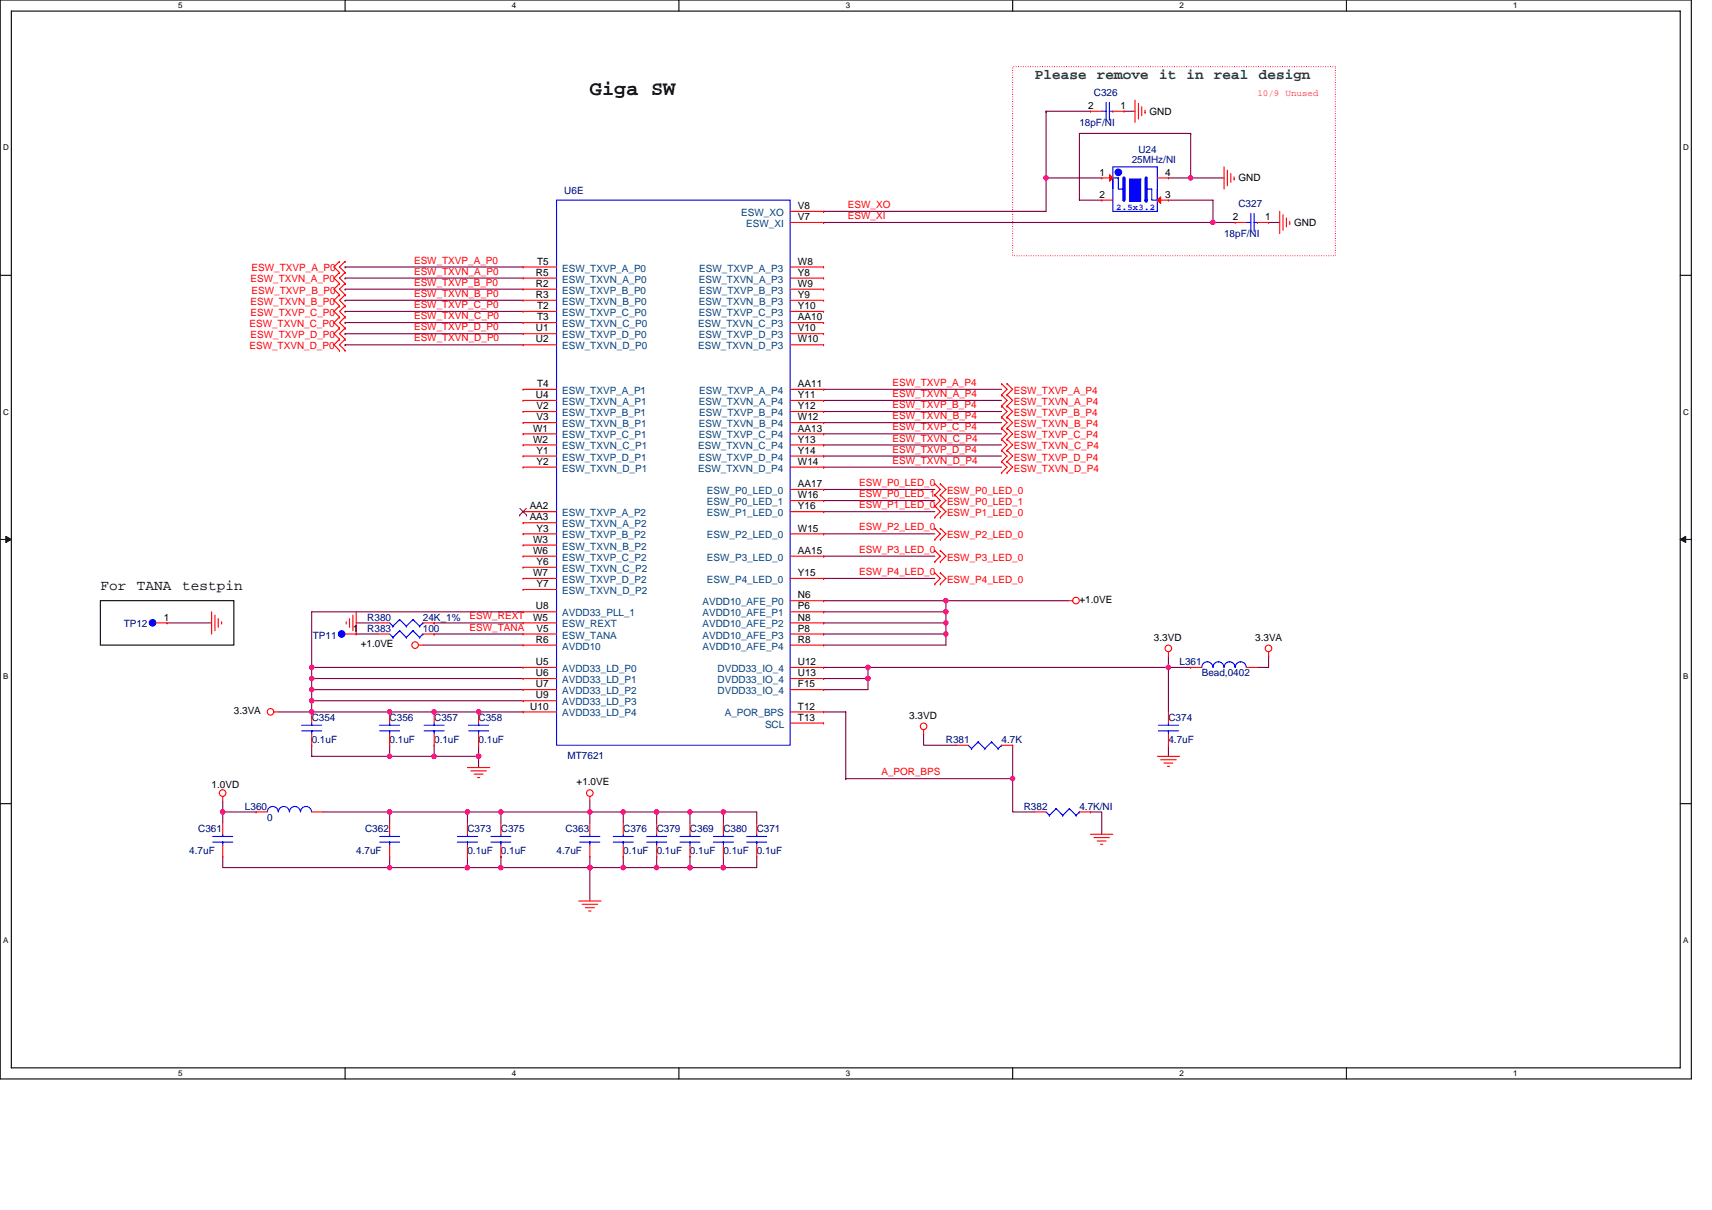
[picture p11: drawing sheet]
<svg xmlns="http://www.w3.org/2000/svg" width="297mm" height="210mm" viewBox="0 0 297 210" stroke-linecap="round" stroke-linejoin="round" font-family="sans-serif">
<path d="M0 0h293.5v187.2h-293.5zM2 1.9h289.5v183.4h-289.5z" fill="none" stroke="#000" stroke-width=".19"/>
<g fill="#fff">
<path d="M30.9 .2h.8v1.6h-.8z"/>
<path d="M30.9 185.5h.8v1.6h-.8z"/>
</g>
<path d="M59.9 0v1.9M59.9 185.3v1.9" fill="none" stroke="#000" stroke-width=".19"/>
<g fill="#fff">
<path d="M88.8 .2h.8v1.6h-.8z"/>
<path d="M88.8 185.5h.8v1.6h-.8z"/>
</g>
<path d="M117.8 0v1.9M117.8 185.3v1.9" fill="none" stroke="#000" stroke-width=".19"/>
<g fill="#fff">
<path d="M146.7 .2h.8v1.6h-.8z"/>
<path d="M146.7 185.5h.8v1.6h-.8z"/>
</g>
<path d="M175.7 0v1.9M175.7 185.3v1.9" fill="none" stroke="#000" stroke-width=".19"/>
<g fill="#fff">
<path d="M204.7 .2h.7v1.6h-.7z"/>
<path d="M204.7 185.5h.7v1.6h-.7z"/>
</g>
<path d="M233.6 0v1.9M233.6 185.3v1.9" fill="none" stroke="#000" stroke-width=".19"/>
<g fill="#fff">
<path d="M262.6 .2h.7v1.6h-.7z"/>
<path d="M262.6 185.5h.7v1.6h-.7z"/>
<path d="M.5 24.8h1v1.6h-1z"/>
<path d="M292 24.8h1v1.6h-1z"/>
<path d="M.5 70.7h1v1.5h-1z"/>
<path d="M292 70.7h1v1.5h-1z"/>
</g>
<path d="M0 47.8h2M291.5 47.8h2" fill="none" stroke="#000" stroke-width=".19"/>
<g fill="#fff">
<path d="M.5 116.5h.9v1.6h-.9z"/>
<path d="M292 116.5h.9v1.6h-.9z"/>
</g>
<path d="M0 93.6h2M291.5 93.6h2" fill="none" stroke="#000" stroke-width=".19"/>
<path d="M1 93.1l1 .5-1 .5zM291.5 93.6l1-.5v1z" fill="#000" stroke="#000" stroke-width=".17"/>
<g fill="#fff">
<path d="M.5 162.4h.9v1.5h-.9z"/>
<path d="M292 162.4h.9v1.5h-.9z"/>
</g>
<path d="M17.4 104.2h23.2v7.8h-23.2zM0 139.5h2M291.5 139.5h2" fill="none" stroke="#000" stroke-width=".19"/>
<path d="M175.7 11.6h56v32.8h-56z" fill="none" stroke="#ff0080" stroke-width=".19" stroke-dasharray="0 .4"/>
<g fill="none" stroke="#800040" stroke-width=".19">
<path d="M181.5 19.3h7.7M181.5 19.3h.1M181.5 19.3v11.6M195 19.3h1.9M142.9 36.7h.1M142.9 38.6h.1M142.9 38.6h67.6M181.5 30.9h9.7M181.5 30.9v5.8h-38.6M202.7 34.7h7.8v3.9M202.7 30.9h3.9M206.6 23.2v7.7h5.8"/>
<path d="M206.6 23.2h.1M206.6 23.2h-19.3v11.5h3.9M210.5 38.6h3.8M220.1 38.6h1.9M59.9 46.3h.1M59.9 48.3h.1M59.9 50.2h.1M59.9 52.1h.1M59.9 54h.1M59.9 56h.1M59.9 57.9h.1M59.9 59.8h.1"/>
<path d="M59.9 46.3h30.9M59.9 48.3h30.9M59.9 50.2h30.9M59.9 52.1h30.9M59.9 54h30.9M59.9 56h30.9M59.9 57.9h30.9M59.9 59.8h30.9M142.9 67.6h.1M142.9 69.5h.1M142.9 71.4h.1M142.9 73.3h.1"/>
<path d="M142.9 75.3h.1M142.9 77.2h.1M142.9 79.1h.1M142.9 67.6h30.9M142.9 69.5h30.9M142.9 71.4h30.9M142.9 73.3h30.9M142.9 75.3h30.9M142.9 77.2h30.9M142.9 79.1h30.9M142.9 84.9h.1M142.9 86.9h.1"/>
<path d="M142.9 88.8h.1M142.9 92.6h.1M142.9 96.5h.1M142.9 81.1h.1M142.9 84.9h19.3M142.9 86.9h19.3M142.9 88.8h19.3M142.9 92.6h19.3M142.9 96.5h19.3M142.9 81.1h30.9M29 108.1h7.7M54.1 115.8h.1"/>
<path d="M54.1 117.8h.1M54.1 119.7h.1M54.1 115.8v3.9M54.1 119.7v1.9M54.1 115.8h36.7M54.1 117.8h36.7M54.1 119.7h36.7M61.8 108.1h3.9M61.8 110h3.9M73.4 112h17.4M75.3 108.1h.1M75.3 110h.1"/>
<path d="M75.3 110h15.5M75.3 108.1h15.5M90.8 106.2h-36.7v9.6M142.9 100.4h.1M142.9 110h.1M142.9 106.2h.1M142.9 108.1h.1M142.9 104.2h.1M142.9 117.8h.1M142.9 115.8h7.7v2M142.9 115.8h.1M142.9 100.4h19.3"/>
<path d="M142.9 110h21.2M142.9 106.2h21.2M142.9 117.8h7.7M142.9 108.1h21.2M142.9 104.2h21.2M150.6 117.8v1.9h-7.7M150.6 115.8h.1M150.6 115.8h52.1M164.1 110v2h-21.2M164.1 104.2v2M164.1 106.2v1.9M164.1 108.1v1.9"/>
<path d="M164.1 104.2h21.3M202.7 115.8v7.7M202.7 113.9v1.9M202.7 115.8h3.9M220.1 113.9v1.9h-1.9M220.1 113.9h.1M38.6 139v1.9M48.3 123.5h5.8M54.1 129.3v2h13.5M54.1 121.6h.1M54.1 121.6v1.9M54.1 123.5h.1"/>
<path d="M54.1 123.5h28.9M54.1 121.6h36.7M67.6 129.3v2M67.6 131.3h.1M67.6 131.3h15.4M75.3 129.3v2M75.3 131.3h.1M75.3 123.5h.1M83 129.3v2M83 131.3h.1M83 123.5h.1M83 123.5h7.8"/>
<path d="M83 131.3v1.9M102.3 139v1.9M142.9 123.5h3.8v11.6M146.7 135.1h.1M160.2 127.4v1.9h5.8M175.7 129.3v5.8h-29M175.7 135.1v5.8h3.9M202.7 129.3v2M38.6 140.9h.1M38.6 140.9v2M38.6 148.6v2h29M38.6 140.9h5.8"/>
<path d="M56 140.9h11.6M67.6 140.9h13.5M67.6 148.6v2M67.6 150.6h.1M67.6 140.9h.1M67.6 150.6h34.7M67.6 140.9v2M81.1 140.9h5.8M81.1 148.6v2M81.1 140.9h.1M81.1 150.6h.1M81.1 140.9v2"/>
<path d="M86.9 150.6h.1M86.9 148.6h.1M86.9 140.9h.1M86.9 140.9h15.4M86.9 140.9v2M86.9 148.6v2M102.3 140.9h.1M102.3 148.6v2M102.3 150.6h.1M102.3 140.9h5.8M102.3 150.6h5.8M102.3 140.9v2"/>
<path d="M102.3 150.6v5.8M108.1 150.6h.1M108.1 140.9h.1M108.1 148.6v2M108.1 140.9h5.8M108.1 140.9v2M113.9 150.6h.1M113.9 140.9h.1M113.9 148.6v2M113.9 140.9h5.8M113.9 140.9v2M119.7 150.6h.1"/>
<path d="M119.7 148.6v2M119.7 140.9h.1M119.7 140.9h5.8M119.7 140.9v2M125.5 150.6h.1M125.5 148.6v2M125.5 140.9h.1M125.5 140.9h5.8v2M125.5 140.9v2M131.3 148.6v2h-23.2M189.2 140.9h2v3.9"/>
</g>
<g fill="#f0f" stroke="#f0f" stroke-width=".19">
<circle cx="125.5" cy="150.6" r=".38"/>
<circle cx="119.7" cy="150.6" r=".38"/>
<circle cx="113.9" cy="150.6" r=".38"/>
<circle cx="108.1" cy="150.6" r=".38"/>
<circle cx="38.6" cy="140.9" r=".38"/>
<circle cx="113.9" cy="140.9" r=".38"/>
<circle cx="102.3" cy="150.6" r=".38"/>
<circle cx="108.1" cy="140.9" r=".38"/>
<circle cx="86.9" cy="150.6" r=".38"/>
<circle cx="86.9" cy="140.9" r=".38"/>
<circle cx="102.3" cy="140.9" r=".38"/>
<circle cx="81.1" cy="140.9" r=".38"/>
<circle cx="81.1" cy="150.6" r=".38"/>
<circle cx="67.6" cy="150.6" r=".38"/>
<circle cx="119.7" cy="140.9" r=".38"/>
<circle cx="125.5" cy="140.9" r=".38"/>
<circle cx="67.6" cy="140.9" r=".38"/>
<circle cx="164.1" cy="110" r=".38"/>
<circle cx="54.1" cy="115.8" r=".38"/>
<circle cx="164.1" cy="106.2" r=".38"/>
<circle cx="54.1" cy="117.7" r=".38"/>
<circle cx="54.1" cy="119.7" r=".38"/>
<circle cx="54.1" cy="121.6" r=".38"/>
<circle cx="164.1" cy="108.1" r=".38"/>
<circle cx="164.1" cy="104.2" r=".38"/>
<circle cx="150.6" cy="117.7" r=".38"/>
<circle cx="150.6" cy="115.8" r=".38"/>
<circle cx="202.7" cy="115.8" r=".38"/>
<circle cx="206.6" cy="30.9" r=".38"/>
<circle cx="210.4" cy="38.6" r=".38"/>
<circle cx="181.5" cy="30.9" r=".38"/>
<circle cx="175.7" cy="135.1" r=".37"/>
<circle cx="54.1" cy="123.5" r=".38"/>
<circle cx="83" cy="131.3" r=".38"/>
<circle cx="75.3" cy="131.3" r=".38"/>
<circle cx="67.6" cy="131.3" r=".38"/>
<circle cx="83" cy="123.5" r=".38"/>
<circle cx="67.6" cy="123.5" r=".38"/>
<circle cx="75.3" cy="123.5" r=".38"/>
</g>
<g fill="none" stroke="#f00" stroke-width=".19">
<path d="M189.2 19.3h.1M189.2 19.3h2M193.1 19.3h1.9M195 19.3h.1M196.9 17.4v3.8M197.5 17.9v2.8M198.1 18.5v1.6M198.7 19.5h.1M198.7 19.1v.4M137.1 36.7h5.8M137.1 38.6h5.8M142.9 36.7h.1"/>
<path d="M142.9 38.6h.1M191.2 30.9h.1M191.2 34.7h.1M191.2 30.9h1.9M191.2 34.7h1.9M200.8 30.9h1.9M200.8 34.7h1.9M202.7 30.9h.1M202.7 34.7h.1M212.4 29v3.8M213 29.5v2.7M213.5 30.1v1.5"/>
<path d="M214.1 31.1h.1M214.1 30.7v.4M214.3 38.6h.1M214.3 38.6h1.9M218.2 38.6h1.9M220.1 38.6h.1M222 36.7v3.8M222.6 37.3v2.7M223.2 37.8v1.6M223.8 38.8h.1M223.8 38.4v.4M58.9 45.4h.1"/>
<path d="M58.9 47.3h.1M58.9 49.2h.1M58.9 51.2h.1M58.9 53.1h.1M58.9 55h.1M58.9 56.9h.1M58.9 58.9h.1M58.9 45.4l-.9 .9 .9 1M58.9 47.3l-.9 1 .9 .9M58.9 49.2l-.9 1 .9 1M58.9 51.2l-.9 .9 .9 1M58.9 53.1l-.9 .9 .9 1"/>
<path d="M58.9 55l-.9 1 .9 .9M58.9 56.9l-.9 1 .9 1M58.9 58.9l-.9 .9 .9 1M59.9 45.4h.1M59.9 47.3h.1M59.9 49.2h.1M59.9 51.2h.1M59.9 53.1h.1M59.9 55h.1M59.9 56.9h.1M59.9 58.9h.1M59.9 45.4l-1 .9 1 1"/>
<path d="M59.9 47.3l-1 1 1 .9M59.9 49.2l-1 1 1 1M59.9 51.2l-1 .9 1 1M59.9 53.1l-1 .9 1 1M59.9 55l-1 1 1 .9M59.9 56.9l-1 1 1 1M59.9 58.9l-1 .9 1 1M90.8 46.3h.1M90.8 48.3h.1M90.8 50.2h.1M90.8 52.1h.1M90.8 54h.1"/>
<path d="M90.8 59.8h.1M90.8 56h.1M90.8 57.9h.1M90.8 46.3h5.8M90.8 48.3h5.8M90.8 50.2h5.8M90.8 52.1h5.8M90.8 54h5.8M90.8 59.8h5.8M90.8 56h5.8M90.8 57.9h5.8M137.1 46.3h5.8"/>
<path d="M137.1 48.3h5.8M137.1 50.2h5.8M137.1 52.1h5.8M137.1 54h5.8M137.1 59.8h5.8M137.1 56h5.8M137.1 57.9h5.8M142.9 46.3h.1M142.9 48.3h.1M142.9 50.2h.1M142.9 52.1h.1M142.9 54h.1"/>
<path d="M142.9 56h.1M142.9 57.9h.1M142.9 59.8h.1M58.9 60.8h.1M59.9 60.8h.1M90.8 67.6h.1M90.8 69.5h.1M90.8 71.4h.1M90.8 73.3h.1M90.8 75.3h.1M90.8 77.2h.1M90.8 79.1h.1"/>
<path d="M90.8 67.6h5.8M90.8 69.5h5.8M90.8 71.4h5.8M90.8 73.3h5.8M90.8 75.3h5.8M90.8 77.2h5.8M90.8 79.1h5.8M137.1 67.6h5.8M137.1 69.5h5.8M137.1 71.4h5.8M137.1 73.3h5.8M137.1 75.3h5.8"/>
<path d="M137.1 77.2h5.8M137.1 79.1h5.8M142.9 67.6h.1M142.9 69.5h.1M142.9 71.4h.1M142.9 73.3h.1M142.9 75.3h.1M142.9 77.2h.1M142.9 79.1h.1M173.8 66.6h.1M173.8 68.5h.1M173.8 70.5h.1"/>
<path d="M173.8 72.4h.1M173.8 74.3h.1M173.8 76.2h.1M173.8 78.2h.1M173.8 74.3l.9 1-.9 .9M173.8 66.6l.9 1-.9 .9M173.8 68.5l.9 1-.9 1M173.8 70.5l.9 .9-.9 1M173.8 72.4l.9 .9-.9 1M173.8 76.2l.9 1-.9 1M173.8 78.2l.9 .9-.9 1M174.7 66.6h.1"/>
<path d="M174.7 68.5h.1M174.7 70.5h.1M174.7 72.4h.1M174.7 74.3h.1M174.7 76.2h.1M174.7 78.2h.1M174.7 66.6l1 1-1 .9M174.7 68.5l1 1-1 1M174.7 70.5l1 .9-1 1M174.7 72.4l1 .9-1 1M174.7 74.3l1 1-1 .9M174.7 76.2l1 1-1 1"/>
<path d="M174.7 78.2l1 .9-1 1M90.8 81.1h.1M90.8 88.8h.1M90.8 90.7h.1M90.8 92.6h.1M90.8 94.6h.1M90.8 96.5h.1M90.8 98.4h.1M90.8 81.1h5.8M90.8 88.8h5.8M90.8 90.7h5.8M90.8 92.6h5.8"/>
<path d="M90.8 94.6h5.8M90.8 96.5h5.8M90.8 98.4h5.8M137.1 81.1h5.8M137.1 88.8h5.8M137.1 92.6h5.8M137.1 96.5h5.8M137.1 84.9h5.8M137.1 86.9h5.8M142.9 81.1h.1M142.9 84.9h.1M142.9 86.9h.1"/>
<path d="M142.9 88.8h.1M142.9 92.6h.1M142.9 96.5h.1M162.2 84h.1M162.2 85.9h.1M162.2 87.8h.1M162.2 89.8h.1M162.2 91.7h.1M162.2 93.6h.1M162.2 95.5h.1M162.2 97.5h.1M162.2 99.4h.1"/>
<path d="M162.2 84l.9 .9-.9 1M162.2 85.9l.9 1-.9 .9M162.2 87.8l.9 1-.9 1M162.2 91.7l.9 .9-.9 1M162.2 95.5l.9 1-.9 1M162.2 99.4l.9 1-.9 .9M163.1 84h.1M163.1 85.9h.1M163.1 87.8h.1M163.1 89.8h.1M163.1 91.7h.1M163.1 93.6h.1"/>
<path d="M163.1 95.5h.1M163.1 97.5h.1M163.1 99.4h.1M163.1 84l1 .9-1 1M163.1 85.9l1 1-1 .9M163.1 87.8l1 1-1 1M163.1 91.7l1 .9-1 1M163.1 95.5l1 1-1 1M163.1 99.4l1 1-1 .9M173.8 80.1h.1M173.8 82h.1M173.8 80.1l.9 1-.9 .9"/>
<path d="M174.7 80.1h.1M174.7 82h.1M174.7 80.1l1 1-1 .9M27.1 108.1h1.9M29 108.1h.1M36.7 106.2v3.8M37.3 106.7v2.8M37.9 107.3v1.6M38.5 107.9v.4M59.9 110h1.9M60.1 107.9v.4M60.6 107.3v1.6"/>
<path d="M61.2 106.7v2.8M61.8 106.2v3.8M61.8 110h.1M65.7 108.1h1.9M65.7 110h1.9M72.6 112h.8M73.4 110h1.9M73.4 108.1h1.9M75.3 108.1h.1M75.3 110h.1M90.8 119.7h.1M90.8 115.8h.1"/>
<path d="M90.8 117.8h.1M90.8 100.4h.1M90.8 102.3h.1M90.8 106.2h.1M90.8 108.1h.1M90.8 110h.1M90.8 112h.1M90.8 110h5.8M90.8 108.1h5.8M90.8 119.7h5.8M90.8 115.8h5.8M90.8 106.2h5.8"/>
<path d="M90.8 117.8h5.8M90.8 100.4h5.8M90.8 102.3h5.8M90.8 112h5.8M137.1 110h5.8M137.1 108.1h5.8M137.1 119.7h5.8M137.1 104.2h5.8M137.1 115.8h5.8M137.1 106.2h5.8M137.1 117.8h5.8M137.1 100.4h5.8"/>
<path d="M137.1 112h5.8M142.9 104.2h.1M142.9 106.2h.1M142.9 110h.1M142.9 112h.1M142.9 115.8h.1M142.9 117.8h.1M142.9 100.4h.1M142.9 108.1h.1M142.9 119.7h.1M162.2 101.3h.1M163.1 101.3h.1"/>
<path d="M185.4 104.2h.7M202.7 113.1v.8M206.6 115.8h.1M206.6 115.8h1.9M216.2 115.8h2M220.1 113.1v.8M38.6 138.2v.8M47.5 123.5h.8M54.1 123.5v2M54.1 129.3h.1M54.1 127.4v1.9M67.6 123.5v2"/>
<path d="M67.6 129.3h.1M67.6 127.4v1.9M75.3 123.5v2M75.3 129.3h.1M75.3 127.4v1.9M81.1 133.2h3.9M81.7 133.8h2.7M82.3 134.3h1.5M82.8 134.9h.4M83 123.5v2M83 129.3h.1M83 127.4v1.9"/>
<path d="M90.8 121.6h.1M90.8 123.5h.1M90.8 121.6h5.8M90.8 123.5h5.8M102.3 138.2v.8M137.1 123.5h5.8M137.1 125.5h5.8M142.9 123.5h.1M142.9 125.5h.1M160.2 126.6v.8M166 129.3h2M173.8 129.3h1.9"/>
<path d="M175.7 129.3h.1M200.8 131.3h3.9M201.4 131.8h2.7M201.9 132.4h1.6M202.5 133h.4M202.7 123.5v2M202.7 129.3h.1M202.7 127.4v1.9M38.6 142.9v1.9M38.6 148.6h.1M38.6 146.7v1.9M44.4 140.9h.1"/>
<path d="M44.4 140.9h2M54.1 140.9h1.9M67.6 142.9v1.9M67.6 148.6h.1M67.6 146.7v1.9M81.1 142.9v1.9M81.1 148.6h.1M81.1 146.7v1.9M86.9 142.9v1.9M86.9 148.6h.1M86.9 146.7v1.9M100.4 156.4h3.9"/>
<path d="M101 156.9h2.7M101.6 157.5h1.5M102.1 158.1h.4M102.3 142.9v1.9M102.3 148.6h.1M102.3 146.7v1.9M108.1 142.9v1.9M108.1 148.6h.1M108.1 146.7v1.9M113.9 142.9v1.9M113.9 148.6h.1M113.9 146.7v1.9"/>
<path d="M119.7 142.9v1.9M119.7 148.6h.1M119.7 146.7v1.9M125.5 142.9v1.9M125.5 148.6h.1M125.5 146.7v1.9M131.3 142.9v1.9M131.3 148.6h.1M131.3 146.7v1.9M179.6 140.9h1.9M187.3 140.9h1.9M189.2 144.8h3.9"/>
<path d="M189.2 140.9h.1M189.8 145.4h2.7M190.4 145.9h1.5M190.9 146.5h.4"/>
<circle cx="72" cy="111.9" r=".57"/>
<circle cx="186.7" cy="104.2" r=".57"/>
<circle cx="202.7" cy="112.5" r=".57"/>
<circle cx="220.1" cy="112.5" r=".57"/>
<circle cx="38.6" cy="137.6" r=".57"/>
<circle cx="46.9" cy="123.5" r=".57"/>
<circle cx="102.3" cy="137.6" r=".57"/>
<circle cx="160.3" cy="126" r=".57"/>
</g>
<g fill="#00f" stroke="#00f" stroke-width=".19">
<path d="M196 31.1v3.8h1.9v-3.8z" fill-rule="evenodd"/>
<circle cx="59.3" cy="110" r=".57"/>
<circle cx="26.5" cy="108.1" r=".57"/>
<circle cx="194" cy="29.9" r=".57"/>
</g>
<g fill="none" stroke="#00f" stroke-width=".19">
<path d="M191.2 19.3h.7M191.9 17.8v3M192.5 17.8v3M192.5 19.3h.6M193.1 19.3h.1M96.6 34.7h40.5v94.6h-40.5zM193.1 29h7.7v7.7h-7.7zM194 30.9h-.9v1.9M194 30.9v1.9h1M194 30.9h.1M198.9 32.8h.9v1.9h1v-1.9M198.9 32.8h.1"/>
<path d="M216.2 38.6h.8M217 37.1v3.1M217.6 37.1v3.1M217.6 38.6h.6M218.2 38.6h.1M67.6 108.1l.6 .6M67.6 110l.6 .6M68.2 108.7h.1M68.2 110.6h.1M69.3 107.5h.1M69.3 109.5h.1M69.3 107.5l-1.1 1.2"/>
<path d="M69.3 107.5l1.2 1.2M69.3 109.5l-1.1 1.1M69.3 109.5l1.2 1.1M70.5 108.7h.1M70.5 110.6h.1M71.6 107.5h.1M71.6 109.5h.1M71.6 107.5l-1.1 1.2M71.6 107.5l1.2 1.2M71.6 109.5l-1.1 1.1M71.6 109.5l1.2 1.1M72.8 108.7h.1"/>
<path d="M72.8 110.6h.1M73.4 108.1h.1M73.4 110h.1M73.4 108.1l-.6 .6M73.4 110l-.6 .6M208.5 115.8a.96 .96 0 0 1 1-.9 .96 .96 0 0 1 .9 .9M210.5 115.8a.96 .96 0 0 1 .9-1 .96 .96 0 0 1 1 1 .95 .95 0 0 1 .9-.9 .95 .95 0 0 1 1 .9M214.3 115.8a.95 .95 0 0 1 1-.9 .95 .95 0 0 1 .9 .9M52.3 126.8h3.5M52.3 125.9h3.5M54.1 125.5v.4M54.1 126.8h.1"/>
<path d="M54.1 126.8v.6M65.9 126.8h3.4M65.9 125.9h3.4M67.6 125.5v.4M67.6 126.8h.1M67.6 126.8v.6M73.6 126.8h3.5M73.6 125.9h3.5M75.3 125.5v.4M75.3 126.8h.1M75.3 126.8v.6M81.3 126.8h3.5"/>
<path d="M81.3 125.9h3.5M83 125.5v.4M83 126.8h.1M83 126.8v.6M168 129.3l.6 .6M168.6 129.9h.1M169.7 128.8h.1M169.7 128.8l-1.1 1.1M169.7 128.8l1.2 1.1M170.9 129.9h.1M172 128.8h.1M172 128.8l-1.1 1.1"/>
<path d="M172 128.8l1.2 1.1M173.2 129.9h.1M173.8 129.3h.1M173.8 129.3l-.6 .6M201 126.8h3.5M201 125.9h3.5M202.7 125.5v.4M202.7 126.8h.1M202.7 126.8v.6M36.9 146.1h3.5M36.9 145.2h3.5M38.6 144.8v.4"/>
<path d="M38.6 146.1h.1M38.6 146.1v.6M46.4 140.9a.96 .96 0 0 1 .9-.9 .96 .96 0 0 1 1 .9 .95 .95 0 0 1 1-.9 .95 .95 0 0 1 .9 .9M50.2 140.9a.96 .96 0 0 1 1-.9 .96 .96 0 0 1 1 .9 .95 .95 0 0 1 .9-.9 .95 .95 0 0 1 1 .9M65.9 146.1h3.4M65.9 145.2h3.4M67.6 144.8v.4M67.6 146.1h.1M67.6 146.1v.6M79.4 146.1h3.4M79.4 145.2h3.4M81.1 144.8v.4"/>
<path d="M81.1 146.1h.1M81.1 146.1v.6M85.2 146.1h3.4M85.2 145.2h3.4M86.9 144.8v.4M86.9 146.1h.1M86.9 146.1v.6M100.6 146.1h3.5M100.6 145.2h3.5M102.3 144.8v.4M102.3 146.1h.1M102.3 146.1v.6"/>
<path d="M106.4 146.1h3.5M106.4 145.2h3.5M108.1 144.8v.4M108.1 146.1h.1M108.1 146.1v.6M112.2 146.1h3.5M112.2 145.2h3.5M113.9 144.8v.4M113.9 146.1h.1M113.9 146.1v.6M118 146.1h3.5M118 145.2h3.5"/>
<path d="M119.7 144.8v.4M119.7 146.1h.1M119.7 146.1v.6M123.8 146.1h3.5M123.8 145.2h3.5M125.5 144.8v.4M125.5 146.1h.1M125.5 146.1v.6M129.6 146.1h3.4M129.6 145.2h3.4M131.3 144.8v.4M131.3 146.1h.1"/>
<path d="M131.3 146.1v.6M181.5 140.9l.6 .6M182.1 141.5h.1M183.2 140.3h.1M183.2 140.3l-1.1 1.2M183.2 140.3l1.2 1.2M184.4 141.5h.1M185.5 140.3h.1M185.5 140.3l-1.1 1.2M185.5 140.3l1.2 1.2M186.7 141.5h.1M187.3 140.9h.1"/>
<path d="M187.3 140.9l-.6 .6"/>
</g>
<path d="M90.2 89.4h.1M90.2 88.2l1.2 1.2M91.3 88.2l-1.1 1.2M91.4 89.4h.1" fill="none" stroke="#804000" stroke-width=".17"/>
<path d="M195 30.9v3.8M198.9 34.7h.1M198.9 30.9v3.8" fill="none" stroke="#00f" stroke-width=".57"/>
<g fill="#f00" stroke="#f00" stroke-width=".19">
<path d="M192.5 30.3l.6 .6-.6 .6z"/>
<path d="M201.4 34.2v1.1l-.6-.6z"/>
</g>
<text font-size="3.5" x="102.3" y="16.5">Giga SW</text>
<g font-size="2.5" fill="#008000">
<text x="179.6" y="13.7">Please</text>
<text x="190.3" y="13.7">remove</text>
<text x="201.1" y="13.7">it</text>
<text x="205.9" y="13.7">in</text>
<text x="210.6" y="13.7">real</text>
<text x="218.4" y="13.7">design</text>
</g>
<g font-size="2.5">
<text x="17.4" y="102.3">For</text>
<text x="23.7" y="102.3">TANA</text>
<text x="31.6" y="102.3">testpin</text>
</g>
<g font-size="1.7" fill="#000080">
<text x="189.8" y="16.6">C326</text>
<text x="187.3" y="21.8">18pF/NI</text>
<text x="196.4" y="28.4">25MHz/NI</text>
<text x="197.5" y="26.6">U24</text>
<text x="97.9" y="33.6">U6E</text>
<text x="214.9" y="35.9">C327</text>
<text x="212.4" y="41.1">18pF/NI</text>
<text x="63.7" y="107.7">R380</text>
<text x="73.4" y="107.7">24K_1%</text>
<text x="21.5" y="108.9">TP12</text>
<text x="54.3" y="110.8">TP11</text>
<text x="63.7" y="109.6">R383</text>
<text x="73.4" y="109.6">100</text>
<text x="204.7" y="115.4">L361</text>
<text x="208.5" y="117.4">Bead,0402</text>
<text x="54.1" y="125.1">C354</text>
<text x="67.6" y="125.1">C356</text>
<text x="75.3" y="125.1">C357</text>
<text x="83" y="125.1">C358</text>
<text x="202.7" y="125.1">C374</text>
<text x="54.1" y="128.9">0.1uF</text>
<text x="67.6" y="128.9">0.1uF</text>
<text x="75.3" y="128.9">0.1uF</text>
<text x="83" y="128.9">0.1uF</text>
<text x="98.5" y="131.7">MT7621</text>
<text x="164.1" y="128.9">R381</text>
<text x="173.8" y="128.9">4.7K</text>
<text x="202.7" y="128.9">4.7uF</text>
<text x="42.5" y="140.5">L360</text>
<text x="46.4" y="142.5">0</text>
<text x="177.6" y="140.5">R382</text>
<text x="187.3" y="140.5">4.7K/NI</text>
<text x="32.8" y="148.3">4.7uF</text>
<text x="34.4" y="144.4">C361</text>
<text x="61.8" y="148.3">4.7uF</text>
<text x="63.3" y="144.4">C362</text>
<text x="81.1" y="144.4">C373</text>
<text x="81.1" y="148.3">0.1uF</text>
<text x="86.9" y="144.4">C375</text>
<text x="86.9" y="148.3">0.1uF</text>
<text x="96.6" y="148.3">4.7uF</text>
<text x="98.1" y="144.4">C363</text>
<text x="108.1" y="144.4">C376</text>
<text x="108.1" y="148.3">0.1uF</text>
<text x="113.9" y="144.4">C379</text>
<text x="113.9" y="148.3">0.1uF</text>
<text x="119.7" y="144.4">C369</text>
<text x="119.7" y="148.3">0.1uF</text>
<text x="125.5" y="144.4">C380</text>
<text x="125.5" y="148.3">0.1uF</text>
<text x="131.3" y="144.4">C371</text>
<text x="131.3" y="148.3">0.1uF</text>
</g>
<g font-size="1.7">
<text x="188.8" y="18.9">2</text>
<text x="194.4" y="18.9">1</text>
<text x="199.5" y="19.9">GND</text>
<text x="190.8" y="30.5">1</text>
<text x="190.8" y="34.3">2</text>
<text x="202.2" y="30.5">4</text>
<text x="202.2" y="34.3">3</text>
<text x="214.9" y="31.5">GND</text>
<text x="138.4" y="36.3">V8</text>
<text x="138.4" y="38.2">V7</text>
<text x="213.9" y="38.2">2</text>
<text x="219.5" y="38.2">1</text>
<text x="224.5" y="39.2">GND</text>
<text x="93" y="47.9">R5</text>
<text x="93.2" y="45.9">T5</text>
<text x="138.4" y="47.9">Y8</text>
<text x="138.4" y="45.9">W8</text>
<text x="93" y="49.8">R2</text>
<text x="93" y="51.7">R3</text>
<text x="93.2" y="53.6">T2</text>
<text x="138.4" y="51.7">Y9</text>
<text x="138.4" y="53.6">Y10</text>
<text x="138.4" y="49.8">W9</text>
<text x="93" y="59.4">U2</text>
<text x="93" y="57.5">U1</text>
<text x="93.2" y="55.6">T3</text>
<text x="138.4" y="57.5">V10</text>
<text x="138.4" y="55.6">AA10</text>
<text x="138.4" y="59.4">W10</text>
<text x="93" y="69.1">U4</text>
<text x="93.1" y="71">V2</text>
<text x="93.2" y="67.2">T4</text>
<text x="138.4" y="69.1">Y11</text>
<text x="138.4" y="67.2">AA11</text>
<text x="138.4" y="71">Y12</text>
<text x="92.5" y="74.9">W1</text>
<text x="92.5" y="76.8">W2</text>
<text x="93.1" y="72.9">V3</text>
<text x="138.4" y="72.9">W12</text>
<text x="138.4" y="74.9">AA13</text>
<text x="138.4" y="76.8">Y13</text>
<text x="93.1" y="78.7">Y1</text>
<text x="93.1" y="80.7">Y2</text>
<text x="138.4" y="78.7">Y14</text>
<text x="138.4" y="80.7">W14</text>
<text x="91.9" y="88.4">AA2</text>
<text x="138.4" y="84.5">AA17</text>
<text x="138.4" y="86.5">W16</text>
<text x="138.4" y="88.4">Y16</text>
<text x="91.9" y="90.3">AA3</text>
<text x="92.5" y="94.2">W3</text>
<text x="93.1" y="92.2">Y3</text>
<text x="138.4" y="92.2">W15</text>
<text x="92.5" y="96.1">W6</text>
<text x="92.5" y="100">W7</text>
<text x="93.1" y="98">Y6</text>
<text x="93.1" y="101.9">Y7</text>
<text x="138.4" y="96.1">AA15</text>
<text x="138.4" y="100">Y15</text>
<text x="28.4" y="107.7">1</text>
<text x="92.5" y="107.7">W5</text>
<text x="93" y="105.8">U8</text>
<text x="138.4" y="103.8">N6</text>
<text x="138.4" y="105.8">P6</text>
<text x="138.4" y="107.7">N8</text>
<text x="187.3" y="104.6">+1.0VE</text>
<text x="61.2" y="109.6">1</text>
<text x="62.6" y="112.4">+1.0VE</text>
<text x="93" y="111.5">R6</text>
<text x="93.1" y="109.6">V5</text>
<text x="138.4" y="109.6">P8</text>
<text x="138.4" y="111.5">R8</text>
<text x="200.2" y="111.2">3.3VD</text>
<text x="217.8" y="111.2">3.3VA</text>
<text x="93" y="119.3">U7</text>
<text x="93" y="115.4">U5</text>
<text x="93" y="117.3">U6</text>
<text x="138.4" y="115.4">U12</text>
<text x="138.4" y="117.3">U13</text>
<text x="138.4" y="119.3">F15</text>
<text x="40.6" y="123.9">3.3VA</text>
<text x="92" y="123.1">U10</text>
<text x="93" y="121.2">U9</text>
<text x="138.4" y="123.1">T12</text>
<text x="138.4" y="125.1">T13</text>
<text x="157.8" y="124.7">3.3VD</text>
<text x="36.7" y="136.7">1.0VD</text>
<text x="100" y="136.3">+1.0VE</text>
</g>
<g font-size="1.7" fill="#004080">
<text x="128.6" y="37.5">ESW_XO</text>
<text x="129.5" y="39.4">ESW_XI</text>
<text x="97.5" y="47.1">ESW_TXVP_A_P0</text>
<text x="121.3" y="47.1">ESW_TXVP_A_P3</text>
<text x="97.5" y="49">ESW_TXVN_A_P0</text>
<text x="97.5" y="51">ESW_TXVP_B_P0</text>
<text x="97.5" y="52.9">ESW_TXVN_B_P0</text>
<text x="121.2" y="49">ESW_TXVN_A_P3</text>
<text x="121.2" y="52.9">ESW_TXVN_B_P3</text>
<text x="121.3" y="51">ESW_TXVP_B_P3</text>
<text x="97.5" y="54.8">ESW_TXVP_C_P0</text>
<text x="97.5" y="56.8">ESW_TXVN_C_P0</text>
<text x="97.5" y="58.7">ESW_TXVP_D_P0</text>
<text x="121.2" y="56.8">ESW_TXVN_C_P3</text>
<text x="121.2" y="54.8">ESW_TXVP_C_P3</text>
<text x="121.2" y="58.7">ESW_TXVP_D_P3</text>
<text x="97.5" y="60.6">ESW_TXVN_D_P0</text>
<text x="121.2" y="60.6">ESW_TXVN_D_P3</text>
<text x="97.5" y="68.3">ESW_TXVP_A_P1</text>
<text x="97.5" y="70.3">ESW_TXVN_A_P1</text>
<text x="121.2" y="70.3">ESW_TXVN_A_P4</text>
<text x="121.3" y="68.3">ESW_TXVP_A_P4</text>
<text x="97.5" y="72.2">ESW_TXVP_B_P1</text>
<text x="97.5" y="74.1">ESW_TXVN_B_P1</text>
<text x="97.5" y="76.1">ESW_TXVP_C_P1</text>
<text x="97.5" y="78">ESW_TXVN_C_P1</text>
<text x="121.2" y="78">ESW_TXVN_C_P4</text>
<text x="121.2" y="74.1">ESW_TXVN_B_P4</text>
<text x="121.2" y="76.1">ESW_TXVP_C_P4</text>
<text x="121.3" y="72.2">ESW_TXVP_B_P4</text>
<text x="97.5" y="79.9">ESW_TXVP_D_P1</text>
<text x="97.5" y="81.9">ESW_TXVN_D_P1</text>
<text x="121.2" y="81.9">ESW_TXVN_D_P4</text>
<text x="121.2" y="79.9">ESW_TXVP_D_P4</text>
<text x="97.5" y="89.6">ESW_TXVP_A_P2</text>
<text x="122.7" y="85.7">ESW_P0_LED_0</text>
<text x="122.7" y="87.7">ESW_P0_LED_1</text>
<text x="122.7" y="89.6">ESW_P1_LED_0</text>
<text x="97.5" y="91.5">ESW_TXVN_A_P2</text>
<text x="97.5" y="93.4">ESW_TXVP_B_P2</text>
<text x="97.5" y="95.4">ESW_TXVN_B_P2</text>
<text x="122.7" y="93.4">ESW_P2_LED_0</text>
<text x="97.5" y="97.3">ESW_TXVP_C_P2</text>
<text x="97.5" y="99.2">ESW_TXVN_C_P2</text>
<text x="97.5" y="101.2">ESW_TXVP_D_P2</text>
<text x="122.7" y="97.3">ESW_P3_LED_0</text>
<text x="122.7" y="101.2">ESW_P4_LED_0</text>
<text x="97.5" y="103.1">ESW_TXVN_D_P2</text>
<text x="97.5" y="107">AVDD33_PLL_1</text>
<text x="121.9" y="105">AVDD10_AFE_P0</text>
<text x="121.9" y="107">AVDD10_AFE_P1</text>
<text x="97.5" y="108.9">ESW_REXT</text>
<text x="97.5" y="110.8">ESW_TANA</text>
<text x="97.5" y="112.7">AVDD10</text>
<text x="121.9" y="110.8">AVDD10_AFE_P3</text>
<text x="121.9" y="112.7">AVDD10_AFE_P4</text>
<text x="121.9" y="108.9">AVDD10_AFE_P2</text>
<text x="97.5" y="116.6">AVDD33_LD_P0</text>
<text x="97.5" y="118.5">AVDD33_LD_P1</text>
<text x="124.5" y="116.6">DVDD33_IO_4</text>
<text x="124.5" y="118.5">DVDD33_IO_4</text>
<text x="97.5" y="120.5">AVDD33_LD_P2</text>
<text x="97.5" y="122.4">AVDD33_LD_P3</text>
<text x="97.5" y="124.3">AVDD33_LD_P4</text>
<text x="124.5" y="120.5">DVDD33_IO_4</text>
<text x="125.7" y="124.3">A_POR_BPS</text>
<text x="132.7" y="126.3">SCL</text>
</g>
<g font-size="1.7" fill="#f00">
<text x="147.1" y="36.1">ESW_XO</text>
<text x="147.1" y="38">ESW_XI</text>
<text x="43.7" y="47.1">ESW_TXVP_A_P0</text>
<text x="71.8" y="45.7">ESW_TXVP_A_P0</text>
<text x="71.8" y="47.7">ESW_TXVN_A_P0</text>
<text x="43.5" y="49">ESW_TXVN_A_P0</text>
<text x="43.5" y="52.9">ESW_TXVN_B_P0</text>
<text x="43.7" y="51">ESW_TXVP_B_P0</text>
<text x="71.8" y="49.6">ESW_TXVP_B_P0</text>
<text x="71.8" y="51.5">ESW_TXVN_B_P0</text>
<text x="71.8" y="53.4">ESW_TXVP_C_P0</text>
<text x="43.3" y="56.7">ESW_TXVN_C_P0</text>
<text x="43.5" y="54.8">ESW_TXVP_C_P0</text>
<text x="43.5" y="58.7">ESW_TXVP_D_P0</text>
<text x="71.8" y="55.4">ESW_TXVN_C_P0</text>
<text x="71.8" y="57.3">ESW_TXVP_D_P0</text>
<text x="71.8" y="59.2">ESW_TXVN_D_P0</text>
<text x="43.3" y="60.6">ESW_TXVN_D_P0</text>
<text x="154.9" y="67">ESW_TXVP_A_P4</text>
<text x="154.9" y="68.9">ESW_TXVN_A_P4</text>
<text x="154.9" y="70.8">ESW_TXVP_B_P4</text>
<text x="175.9" y="68.3">ESW_TXVP_A_P4</text>
<text x="175.9" y="70.3">ESW_TXVN_A_P4</text>
<text x="154.9" y="72.7">ESW_TXVN_B_P4</text>
<text x="154.9" y="74.7">ESW_TXVP_C_P4</text>
<text x="154.9" y="76.6">ESW_TXVN_C_P4</text>
<text x="175.9" y="72.2">ESW_TXVP_B_P4</text>
<text x="175.9" y="74.1">ESW_TXVN_B_P4</text>
<text x="175.9" y="76.1">ESW_TXVP_C_P4</text>
<text x="175.9" y="78">ESW_TXVN_C_P4</text>
<text x="154.9" y="78.5">ESW_TXVP_D_P4</text>
<text x="154.9" y="80.5">ESW_TXVN_D_P4</text>
<text x="175.9" y="79.9">ESW_TXVP_D_P4</text>
<text x="175.9" y="81.9">ESW_TXVN_D_P4</text>
<text x="149.1" y="84.3">ESW_P0_LED_0</text>
<text x="149.1" y="86.3">ESW_P0_LED_1</text>
<text x="149.1" y="88.2">ESW_P1_LED_0</text>
<text x="164.3" y="85.7">ESW_P0_LED_0</text>
<text x="164.3" y="87.6">ESW_P0_LED_1</text>
<text x="164.3" y="89.6">ESW_P1_LED_0</text>
<text x="149.1" y="92.1">ESW_P2_LED_0</text>
<text x="149.1" y="95.9">ESW_P3_LED_0</text>
<text x="164.3" y="93.4">ESW_P2_LED_0</text>
<text x="149.1" y="99.8">ESW_P4_LED_0</text>
<text x="164.3" y="97.3">ESW_P3_LED_0</text>
<text x="164.3" y="101.2">ESW_P4_LED_0</text>
<text x="81.5" y="107.5">ESW_REXT</text>
<text x="81.5" y="109.4">ESW_TANA</text>
<text x="152.9" y="134.5">A_POR_BPS</text>
</g>
<text font-size="1.6" fill="#ff0080" x="218.2" y="16.7">10/9 Unused</text>
<text font-size="1.5" fill="#00f" x="193.7" y="36.4">2.5x3.2</text>
<g font-size="1.4">
<text x="30.9" y="1.5">5</text>
<text x="88.8" y="1.5">4</text>
<text x="146.7" y="1.5">3</text>
<text x="204.7" y="1.5">2</text>
<text x="262.6" y="1.5">1</text>
<text x=".5" y="26.1">D</text>
<text x="292" y="26.1">D</text>
<text x=".5" y="71.9">C</text>
<text x="292" y="71.9">C</text>
<text x=".5" y="117.8">B</text>
<text x="292" y="117.8">B</text>
<text x=".5" y="163.6">A</text>
<text x="292" y="163.6">A</text>
<text x="30.9" y="186.8">5</text>
<text x="88.8" y="186.8">4</text>
<text x="146.7" y="186.8">3</text>
<text x="204.7" y="186.8">2</text>
<text x="262.6" y="186.8">1</text>
</g>
</svg>
